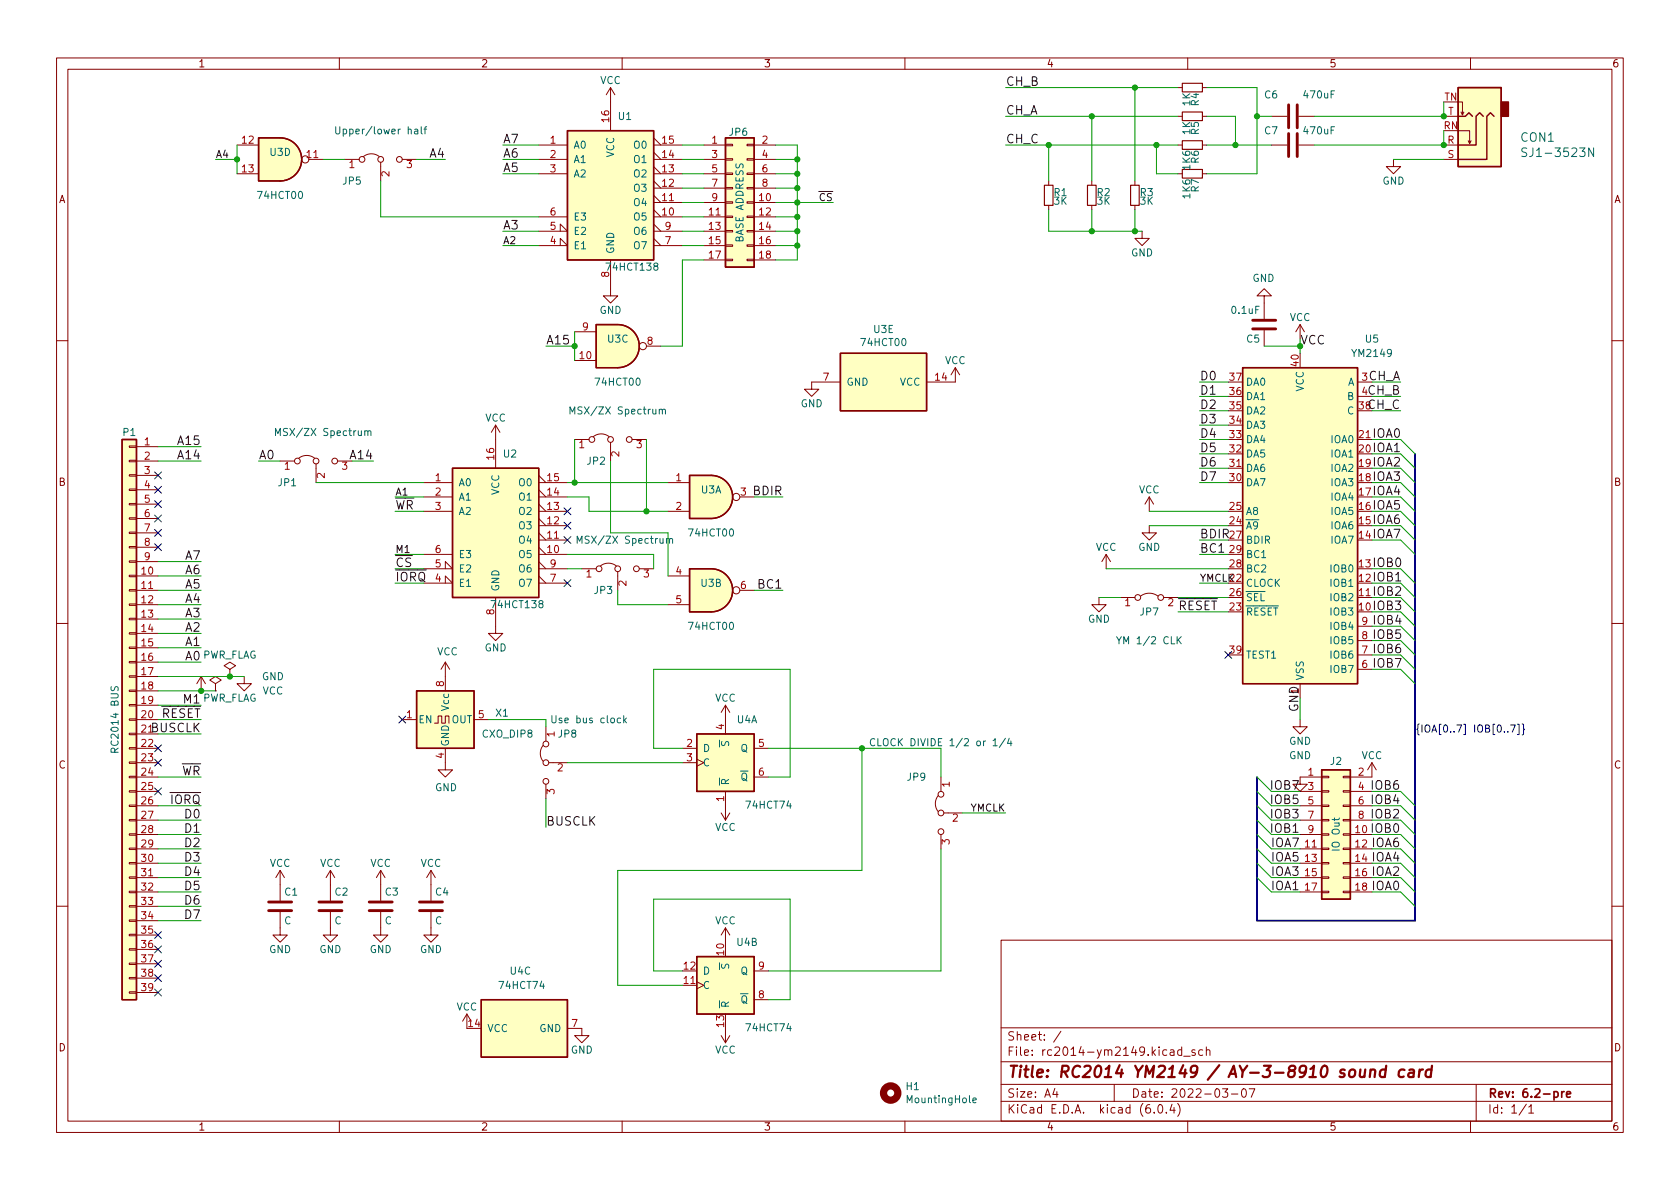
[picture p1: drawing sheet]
<svg xmlns="http://www.w3.org/2000/svg" width="297mm" height="210mm" viewBox="0 0 297 210" stroke-linecap="round" stroke-linejoin="round" font-family="sans-serif">
<g fill="none" stroke="#840000" stroke-width=".18">
<path d="M10 10.2h277v190.1h-277zM12 12.2h273v186.1h-273zM60 10.2v2M107.9 15.5v7.6M107.9 15.5l-.7 1.3M107.9 15.5l.8 1.3M110 10.2v2M160 10.2v2M208.3 15.5h.7M210 10.2v2M212.6 15.5h.8M257.8 18h.8v2.3l.2-.5"/>
<path d="M258.3 19.8l.3 .5M260 10.2v2M41.9 25.6h3.8M41.9 30.7h3.8M54.6 28.2h2.5M61 28.2h2.5M64.3 27.7a2.26 2.26 0 0 1 2.8 0M67.3 28.7v3.3M71.1 28.2h2.6M95.2 25.6h5.1M95.2 38.3h5.1M95.2 30.7h5.1"/>
<path d="M95.2 28.2h5.1M115.6 25.6h5M115.6 38.3h5M115.6 37.1l1.2 1.2M115.6 35.8h5M115.6 34.5l1.2 1.3M115.6 33.3h5M115.6 32l1.2 1.3M115.6 30.7h5M115.6 29.5l1.2 1.2M115.6 28.2h5M115.6 26.9l1.2 1.3"/>
<path d="M115.6 24.4l1.2 1.2M115.6 39.6l1.2 1.3M124.5 25.6h3.8M124.5 38.3h3.8M124.5 35.8h3.8M124.5 33.3h3.8M124.5 30.7h3.8M124.5 28.2h3.8M128.3 38.2h1.2v.3h-1.2zM128.3 35.7h1.2v.2h-1.2zM128.3 33.1h1.2v.3h-1.2zM128.3 30.6h1.2v.3h-1.2z"/>
<path d="M128.3 28.1h1.2v.2h-1.2zM128.3 25.5h1.2v.3h-1.2zM132.1 38.2h1.2v.3h-1.2zM132.1 35.7h1.2v.2h-1.2zM132.1 33.1h1.2v.3h-1.2zM132.1 30.6h1.2v.3h-1.2zM132.1 28.1h1.2v.2h-1.2zM132.1 25.5h1.2v.3h-1.2zM133.3 25.6h3.9M133.3 38.3h3.9M133.3 35.8h3.9M133.3 33.3h3.9"/>
<path d="M133.3 30.7h3.9M133.3 28.2h3.9M185.4 32v.8M185.4 36.3v.8M193 32v.8M193 36.3v.8M200.7 32v.8M200.7 36.3v.8M208.3 25.6h.7M208.3 30.7h.7M208.3 20.6h.7M212.6 25.6h.8"/>
<path d="M212.6 30.7h.8M212.6 20.6h.8M224.8 25.6h2.8M224.8 20.6h2.8M229.6 25.6h2.8M229.6 20.6h2.8M246.4 28.2v1.3h1.2l-1.2 1.2-1.3-1.2h1.3M255.3 25.6h2.5M255.3 28.2h2.5M255.3 20.6h2.5M257.8 23.1h2v2.3l.3-.5M259.6 24.9l.2 .5"/>
<path d="M95.2 43.4h5.1l-1.2-1.2v1.2M95.2 40.9h5.1l-1.2-1.3v1.3M101.6 58.7h3.8M107.9 46v6.3h1.3l-1.3 1.3-1.2-1.3h1.2M115.6 43.4h5M115.6 40.9h5M115.6 42.2l1.2 1.2M124.5 43.4h3.8M124.5 40.9h3.8M124.5 46h3.8M128.3 45.8h1.2v.3h-1.2zM128.3 43.3h1.2v.3h-1.2z"/>
<path d="M128.3 40.8h1.2v.2h-1.2zM132.1 45.8h1.2v.3h-1.2zM132.1 43.3h1.2v.3h-1.2zM132.1 40.8h1.2v.2h-1.2zM133.3 43.4h3.9M133.3 40.9h3.9M133.3 46h3.9M201.9 40.9v1.3h1.3l-1.3 1.2-1.2-1.2h1.2M223.5 52.3h1.3l-1.3-1.3-1.3 1.3h1.3v4.1M223.5 58.4v2.8M229.9 57.4l-.8 1.3M229.9 57.4v2.5"/>
<path d="M229.9 57.4l.7 1.3M10 60.2h2M22.9 78.9h1.2v.2h-1.2zM24.1 79h3.8M87.6 75.2v7.6M87.6 75.2l-.7 1.2M87.6 75.2l.8 1.2M101.6 77.7h2.5M101.6 63.7h3.8M104.9 77.2a2.26 2.26 0 0 1 2.8 0M107.9 78.2v3.3M111.8 77.7h2.5"/>
<path d="M114.3 61.2h2.5M148.6 67.6h-5.1v1.2h1.3l-1.3 1.3-1.3-1.3h1.3M168.9 65l-.8 1.3M168.9 65v2.6h-5.1M168.9 65l.8 1.3M240 77.7h2.6M240 67.6h2.6M240 70.1h2.6M285 60.2h2M22.9 99.2h1.2v.2h-1.2zM22.9 96.6h1.2v.3h-1.2zM22.9 94.1h1.2v.3h-1.2z"/>
<path d="M22.9 91.6h1.2v.2h-1.2zM22.9 89h1.2v.3h-1.2zM22.9 86.5h1.2v.2h-1.2zM22.9 83.9h1.2v.3h-1.2zM22.9 81.4h1.2v.3h-1.2zM24.1 81.5h3.8M24.1 84.1h3.8M24.1 86.6h3.8M24.1 89.1h3.8M24.1 91.7h3.8M24.1 94.2h3.8M24.1 96.8h3.8"/>
<path d="M24.1 99.3h3.8M49.5 81.5h2.6M52.8 81a2.26 2.26 0 0 1 2.8 0M55.9 82v3.3M59.7 81.5h2.5M74.9 85.3h5.1M74.9 90.4h5.1M74.9 87.9h5.1M74.9 98h5.1M95.2 85.3h5.1M95.2 90.4h5.1M95.2 87.9h5.1"/>
<path d="M95.2 98h5.1M95.2 96.8l1.3 1.2M95.2 95.5h5.1M95.2 94.2l1.3 1.3M95.2 93h5.1M95.2 91.7l1.3 1.3M95.2 89.1l1.3 1.3M95.2 86.6l1.3 1.3M95.2 84.1l1.3 1.2M95.2 99.3l1.3 1.3M118.1 85.3h3.8M118.1 90.4h3.8"/>
<path d="M130.8 87.9h2.5M195.6 98l-.8 1.3M195.6 98v2.6M195.6 98l.7 1.3M203.2 93v1.2h1.3l-1.3 1.3-1.3-1.3h1.3M203.2 87.9l-.8 1.2M203.2 87.9v2.5M203.2 87.9l.8 1.2M217.2 82.8h2.5M10 110.2h2M22.9 119.5h1.2v.3h-1.2zM22.9 117h1.2v.2h-1.2z"/>
<path d="M22.9 114.4h1.2v.3h-1.2zM22.9 111.9h1.2v.2h-1.2zM22.9 109.3h1.2v.3h-1.2zM22.9 106.8h1.2v.3h-1.2zM22.9 104.3h1.2v.2h-1.2zM22.9 101.7h1.2v.3h-1.2zM24.1 101.8h3.8M24.1 106.9h3.8M24.1 104.4h3.8M24.1 109.5h3.8M24.1 112h3.8M24.1 114.5h3.8"/>
<path d="M24.1 117.1h3.8M24.1 119.6h3.8M35.6 119.6l-.8 1.3M35.6 119.6v2.6M35.6 119.6l.7 1.3M40.6 118.4l1.1-.7-1.1-.6-1 .6 1 .7v1.2M40.6 119.6h.1M43.2 119.6v1.3h1.2l-1.2 1.3-1.3-1.3h1.3M74.9 103.1h5.1l-1.3-1.3v1.3M74.9 100.6h5.1l-1.3-1.3v1.3M78.7 117.1l-.7 1.3M78.7 117.1v5.1"/>
<path d="M78.7 117.1l.8 1.3M87.6 105.7v6.3h1.3l-1.3 1.3-1.2-1.3h1.2M95.2 100.6h5.1M95.2 103.1h5.1M95.2 101.8l1.3 1.3M102.9 100.6h2.5M106.2 100.1a2.26 2.26 0 0 1 2.8 0M109.2 101.1v3.3M113 100.6h2.6M118.1 101.8h3.8M118.1 106.9h3.8M130.8 104.4h2.5"/>
<path d="M194.3 105.7v1.2h1.3l-1.3 1.3-1.3-1.3h1.3M198.1 105.7h2.6M201.7 105.4a2.54 2.54 0 0 1 3 0M205.7 105.7h2.6M240 105.7h2.6M240 118.4h2.6M240 115.8h2.6M240 113.3h2.6M240 110.7h2.6M285 110.2h2M22.9 139.8h1.2v.3h-1.2zM22.9 137.3h1.2v.2h-1.2z"/>
<path d="M22.9 134.7h1.2v.3h-1.2zM22.9 132.2h1.2v.3h-1.2zM22.9 129.7h1.2v.2h-1.2zM22.9 127.1h1.2v.3h-1.2zM22.9 124.6h1.2v.2h-1.2zM22.9 122h1.2v.3h-1.2zM24.1 122.2h3.8M24.1 124.7h3.8M24.1 127.2h3.8M24.1 129.8h3.8M24.1 132.3h3.8M24.1 134.9h3.8"/>
<path d="M24.1 137.4h3.8M24.1 139.9h3.8M38.1 120.9l1-.6-1-.7-1 .7 1 .6v1.3M71.1 127.2h2.6M76.8 127.9h.7v-1.3h.6v1.3h.6v-1.3h.7v1.3M78.7 132.3v3.8h1.3l-1.3 1.3-1.2-1.3h1.2M83.8 127.2h2.6M96 131.8a2.26 2.26 0 0 0 0 2.8M96.5 128.5v2.6M96.5 138.7v2.5M97 134.9h3.3M120.6 132.3h2.6"/>
<path d="M120.6 134.9h2.6M123.2 134.2l1.3 .7-1.3 .6M128.3 124.7l-.8 1.3M128.3 124.7v5.1M128.3 139.9v5.1M128.3 124.7l.7 1.3M133.3 132.3h2.6M133.3 137.4h2.6M166.4 137.4v2.5M229.9 127.2v1.3h1.2l-1.2 1.3-1.3-1.3h1.3M229.9 139.9h3.8M233.7 139.8h1.2v.3h-1.2z"/>
<path d="M233.7 137.3h1.2v.2h-1.2zM233.7 137.4h-3.8v1.3h1.2l-1.2 1.2-1.3-1.2h1.3M237.5 139.8h1.3v.3h-1.3zM237.5 137.3h1.3v.2h-1.3zM238.8 139.9h3.8M242.6 134.9v2.5h-3.8M242.6 134.9l-.8 1.2M242.6 134.9l.7 1.2M22.9 157.6h1.2v.3h-1.2zM22.9 155.1h1.2v.2h-1.2zM22.9 152.5h1.2v.3h-1.2zM22.9 150h1.2v.2h-1.2z"/>
<path d="M22.9 147.4h1.2v.3h-1.2zM22.9 144.9h1.2v.3h-1.2zM22.9 142.4h1.2v.2h-1.2zM24.1 142.5h3.8M24.1 145h3.8M24.1 147.6h3.8M24.1 150.1h3.8M24.1 152.6h3.8M24.1 155.2h3.8M24.1 157.7h3.8M49.5 153.9l-.7 1.3M49.5 153.9v5.4"/>
<path d="M49.5 153.9l.8 1.3M58.4 153.9v5.4M58.4 153.9l-.7 1.3M58.4 153.9l.8 1.3M67.3 153.9v5.4M67.3 153.9l-.8 1.3M67.3 153.9l.8 1.3M76.2 153.9l-.8 1.3M76.2 153.9v5.4M76.2 153.9l.8 1.3M127.5 143.8l.8 1.2M129 143.8l-.7 1.2"/>
<path d="M165.9 140.7a2.26 2.26 0 0 0 0 2.8M166.4 147.6v2.5M166.9 143.8h3.3M229.9 142.5h3.8M229.9 145h3.8M229.9 147.6h3.8M229.9 150.1h3.8M229.9 152.6h3.8M229.9 155.2h3.8M229.9 157.7h3.8M233.7 157.6h1.2v.3h-1.2zM233.7 155.1h1.2v.2h-1.2z"/>
<path d="M233.7 152.5h1.2v.3h-1.2zM233.7 150h1.2v.2h-1.2zM233.7 147.4h1.2v.3h-1.2zM233.7 144.9h1.2v.3h-1.2zM233.7 142.4h1.2v.2h-1.2zM237.5 157.6h1.3v.3h-1.3zM237.5 155.1h1.3v.2h-1.3zM237.5 152.5h1.3v.3h-1.3zM237.5 150h1.3v.2h-1.3zM237.5 147.4h1.3v.3h-1.3zM237.5 144.9h1.3v.3h-1.3zM237.5 142.4h1.3v.2h-1.3z"/>
<path d="M238.8 142.5h3.8M238.8 145h3.8M238.8 147.6h3.8M238.8 150.1h3.8M238.8 152.6h3.8M238.8 155.2h3.8M238.8 157.7h3.8M10 160.2h2M22.9 175.4h1.2v.2h-1.2zM22.9 172.8h1.2v.3h-1.2zM22.9 170.3h1.2v.3h-1.2zM22.9 167.8h1.2v.2h-1.2z"/>
<path d="M22.9 165.2h1.2v.3h-1.2zM22.9 162.7h1.2v.2h-1.2zM22.9 160.1h1.2v.3h-1.2zM24.1 160.3h3.8M24.1 162.8h3.8M24.1 165.3h3.8M24.1 167.9h3.8M24.1 170.4h3.8M24.1 173h3.8M24.1 175.5h3.8M49.5 161.3v4h1.3l-1.3 1.3-1.2-1.3h1.2M58.4 161.3v4h1.3l-1.3 1.3-1.3-1.3h1.3"/>
<path d="M67.3 161.3v4h1.3l-1.3 1.3-1.3-1.3h1.3M76.2 161.3v4h1.3l-1.3 1.3-1.3-1.3h1.3M82.5 179.3l-.7 1.3M82.5 179.3v2.6M82.5 179.3l.8 1.3M120.6 174.2h2.6M123.2 173.6l1.3 .6-1.3 .7M128.3 164.1v2.5M128.3 164.1l-.8 1.2M128.3 164.1l.7 1.2M133.3 176.8h2.6M133.3 171.7h2.6"/>
<path d="M177 166.3h108v32h-108zM285 160.2h2M60 198.3v2M100.3 181.9h2.6v1.2h1.2l-1.2 1.3-1.3-1.3h1.3M110 198.3v2M127.5 183.1l.8 1.3M128.3 181.9v2.5M129 183.1l-.7 1.3M160 198.3v2M177 194.8h108M177 191.8h108M177 187.8h108"/>
<path d="M177 181.8h108M186.5 192.5l-.4 1h1M186.9 193v1M187.6 182.4l-1.3 1.9M197 191.8v3M204.1 196.7v.1M204.9 195.4l.2-.1a.81 .81 0 0 1 .6 .7 .81 .81 0 0 1-.3 .8h-.2a.81 .81 0 0 1-.6-.6 .81 .81 0 0 1 .3-.8zM206.2 196.7v.1M206.9 185.7h.6l.1 .9M207.2 195.3l-.3 1h.9M207.6 186l-.5 .1a.29 .29 0 0 0-.2 .2 .29 .29 0 0 0 .2 .3h.5M207.6 195.8v1"/>
<path d="M208.2 195.1a1.72 1.72 0 0 1 0 2.3M208.9 185.7l-.4-.1-.3 .3v.4l.2 .3h.5M208.9 185.1v1.5M209.3 186.8h1.1M210 198.3v2M211.3 185.7l-.4-.1-.2 .2 .1 .3 .5 .1v.4h-.6M212.6 185.7l-.4-.1-.3 .3v.4l.2 .3h.5M213.3 185.8l.2-.2 .4 .1v.9M213.3 185.1v1.5M216.1 192.5h1l-.5 .6 .4 .1v.7l-.2 .1h-.4l-.3-.1M217.7 193.5h1.2M219.7 192.6l.2-.1a.81 .81 0 0 1 .5 .7 .81 .81 0 0 1-.3 .8h-.1a.81 .81 0 0 1-.6-.6 .81 .81 0 0 1 .3-.8z"/>
<path d="M220.9 192.5h1l-.7 1.5M260 198.3v2M261 191.8v6.5M269.9 195.3l-1.3 1.9M270.3 195.8l.4-.5v1.5M270.3 196.8h.9"/>
<circle cx="54" cy="28.2" r=".63"/>
<circle cx="64" cy="28.2" r=".51"/>
<circle cx="67.3" cy="28.2" r=".51"/>
<circle cx="70.6" cy="28.2" r=".51"/>
<circle cx="104.6" cy="77.7" r=".51"/>
<circle cx="108" cy="77.7" r=".51"/>
<circle cx="111.3" cy="77.7" r=".51"/>
<circle cx="113.7" cy="61.2" r=".63"/>
<circle cx="52.6" cy="81.5" r=".51"/>
<circle cx="55.9" cy="81.5" r=".51"/>
<circle cx="59.2" cy="81.5" r=".51"/>
<circle cx="130.2" cy="87.9" r=".63"/>
<circle cx="105.9" cy="100.6" r=".51"/>
<circle cx="109.2" cy="100.6" r=".51"/>
<circle cx="112.5" cy="100.6" r=".51"/>
<circle cx="130.2" cy="104.4" r=".63"/>
<circle cx="201.2" cy="105.7" r=".51"/>
<circle cx="205.2" cy="105.7" r=".51"/>
<circle cx="96.5" cy="138.2" r=".51"/>
<circle cx="96.5" cy="131.6" r=".51"/>
<circle cx="96.5" cy="134.9" r=".51"/>
<circle cx="166.4" cy="147.1" r=".51"/>
<circle cx="166.4" cy="140.5" r=".51"/>
<circle cx="166.4" cy="143.8" r=".51"/>
</g>
<path d="M276.1 193v1M276.6 193l-.3 .1-.2 .2M277 193.5l.7-.1-.1-.3-.4-.1-.2 .2 .1 .8h.5" fill="none" stroke="#840000" stroke-width=".3"/>
<g fill="none" stroke="#840000" stroke-width=".4">
<path d="M238.7 189.3a.52 .52 0 0 1 .5-.2 .52 .52 0 0 1 .4 .4v.6a.55 .55 0 0 1-.6 .4 .55 .55 0 0 1-.5-.4zM240.5 189.1v1.3a.57 .57 0 0 0 .8-.1M241.4 189.1l-.2 1.4M242.3 189.3a.49 .49 0 0 1 .9 .1l-.2 1.1M242.3 189.1l-.1 1.4M245 189.2a.66 .66 0 0 0-1 .3l-.1 .6 .2 .3 .2 .1 .6-.1M245.1 188.5l-.3 2M248.3 189.2a.66 .66 0 0 0-1 .3v.6l.1 .3 .2 .1 .6-.1M249.2 189.2l.2-.1 .6 .1-.1 1.3M250 189.6l-.7 .1a.4 .4 0 0 0-.3 .3 .4 .4 0 0 0 .2 .5l.7-.1M251 189.1l-.2 1.4M251.6 189.1l-.4 .1-.2 .3"/>
<path d="M253.1 189.2a.66 .66 0 0 0-1 .3l-.1 .6 .2 .3 .2 .1 .6-.1M253.2 188.5l-.3 2"/>
</g>
<g fill="#ffffc2" stroke="#ffffc2" stroke-width=".18">
<path d="M125.7 100.6a3.8 3.8 0 0 1 3.8 3.8 3.8 3.8 0 0 1-3.8 3.8z"/>
<path d="M121.9 100.6h3.8v7.6h-3.8z"/>
<path d="M100.3 23.1h15.3v22.9h-15.3z"/>
<path d="M125.7 84.1a3.8 3.8 0 0 1 3.8 3.8 3.8 3.8 0 0 1-3.8 3.8z"/>
<path d="M121.9 84.1h3.8v7.6h-3.8z"/>
<path d="M21.6 77.7h2.5v99.1h-2.5z"/>
<path d="M123.2 129.8h10.1v10.1h-10.1z"/>
<path d="M257.8 15.5h7.6v14h-7.6z"/>
<path d="M123.2 169.2h10.1v10.1h-10.1z"/>
<path d="M80 82.8h15.2v22.9h-15.2z"/>
<path d="M73.7 122.2h10.1v10.1h-10.1z"/>
<path d="M233.7 136.1h5.1v22.9h-5.1z"/>
<path d="M128.3 24.4h5v22.8h-5z"/>
<path d="M85.1 176.8h15.2v10.1h-15.2z"/>
<path d="M49.5 24.4a3.8 3.8 0 0 1 3.8 3.8 3.8 3.8 0 0 1-3.8 3.8z"/>
<path d="M45.7 24.4h3.8v7.6h-3.8z"/>
<path d="M109.2 57.4a3.8 3.8 0 0 1 3.8 3.8 3.8 3.8 0 0 1-3.8 3.8z"/>
<path d="M105.4 57.4h3.8v7.6h-3.8z"/>
<path d="M148.6 62.5h15.2v10.1h-15.2z"/>
<path d="M219.7 65h20.3v55.9h-20.3z"/>
</g>
<g fill="none" stroke="#840000" stroke-width=".25">
<path d="M257.8 15.5h7.6v14h-7.6zM45.7 24.4h3.8a3.8 3.8 0 0 1 3.8 3.8 3.8 3.8 0 0 1-3.8 3.8h-3.8zM100.3 23.1h15.3v22.9h-15.3zM128.3 24.4h5v22.8h-5zM257.8 20.6h1.3l.6-.7 .6 .7M262.3 20.6l-.7-.7-.6 .7v5h-3.2M264.2 20.6l-.7-.7-.6 .7v7.6h-5.1M105.4 57.4h3.8a3.8 3.8 0 0 1 3.8 3.8 3.8 3.8 0 0 1-3.8 3.8h-3.8zM21.6 77.7h2.5v99.1h-2.5zM148.6 62.5h15.2v10.1h-15.2zM219.7 65h20.3v55.9h-20.3zM80 82.8h15.2v22.9h-15.2z"/>
<path d="M125.7 84.1h-3.8v7.6h3.8M125.7 84.1a3.8 3.8 0 0 1 3.8 3.8 3.8 3.8 0 0 1-3.8 3.8M125.7 100.6h-3.8v7.6h3.8M125.7 100.6a3.8 3.8 0 0 1 3.8 3.8 3.8 3.8 0 0 1-3.8 3.8M73.7 122.2h10.1v10.1h-10.1zM123.2 129.8h10.1v10.1h-10.1zM233.7 136.1h5.1v22.9h-5.1zM85.1 176.8h15.2v10.1h-15.2zM123.2 169.2h10.1v10.1h-10.1z"/>
</g>
<g fill="none" stroke="#006464" stroke-width=".18">
<path d="M59.4 22.4v1l.2 .3h.2l.3-.3v-1M73.3 22.9h.5l.1 .8M73.9 23.1l-.5 .1-.1 .2 .1 .3 .5-.1M74.5 22.4v1.1l.2 .2M75 22.8h.4M75.4 22.4l-.3 .2v1.1M269.9 26.2h-.5l-.3 .1v.4l.7 .3 .1 .4-.3 .3-.5-.1M281.8 26.2v1.5l-.9-1.5v1.5M48.7 77v-1.2l.4 .9 .5-.9v1.2M64.5 76.3l.2-.1h.3v.8M65 76.4l.2-.2h.3l.1 .8M100.8 73.2v-1.3l.4 .9 .4-.9v1.3"/>
<path d="M116.6 72.5l.1-.1h.4v.8M117.1 72.5l.2-.1h.3l.1 .8M102.1 96.1v-1.3l.4 .9 .4-.9v1.3M117.8 95.3l.2-.1 .3 .1 .1 .8M118.4 95.4l.2-.2 .3 .1v.8M197.4 112.6l.4 .6 .5-.6M208.3 113.1l.6 .8M208.9 112.6l-.8 .7M19.7 121.4l-.1 .5 .1 .2h.4l.3-.6 .3-.1 .2 .3-.1 .4M97.6 126.6v1l.2 .2h.3l.2-.2v-1M110.3 126.6v1.2M110.4 127.3l.4 .5"/>
<path d="M110.8 127l-.5 .5M127.2 130.9v1.2M127.6 131.1v.5l.1 .2h.4l.2-.6 .3-.1 .2 .3v.4M154.7 130.7a.6 .6 0 0 0-.9 .5 .6 .6 0 0 0 .6 .7l.3-.1M155.2 130.6v1.3h.6M177.8 130.5l-1.1 1.7M178.4 130.5l-.3 1h.8M178.7 131v.9M127.2 170.3v1.2M127.6 170.5v.5l.1 .2h.4l.2-.6 .3-.1 .2 .2v.5M172 194.6l.6-.1v-.3h-.4l-.2 .1 .1 .6h.5"/>
</g>
<g fill="none" stroke="#840000" stroke-width=".51">
<path d="M227.8 18.5v4.1M229.4 18.5v4.1M227.8 23.6v4.1M229.4 23.6v4.1M221.5 56.6h4.1M221.5 58.2h4.1M47.5 159.5h4.1M56.4 159.5h4.1M65.3 159.5h4M74.2 159.5h4M47.5 161h4.1M56.4 161h4.1"/>
<path d="M65.3 161h4M74.2 161h4"/>
</g>
<path d="M265.4 18h1.3v2.6h-1.3z" fill="#840000" stroke="#840000" stroke-width=".25"/>
<path d="M209 19.8h3.6v1.5h-3.6zM209 14.7h3.6v1.6h-3.6zM184.7 32.8h1.5v3.5h-1.5zM192.3 32.8h1.5v3.5h-1.5zM199.9 32.8h1.5v3.5h-1.5zM209 30h3.6v1.5h-3.6zM209 24.9h3.6v1.5h-3.6z" fill="none" stroke="#840000" stroke-width=".2"/>
<circle cx="157.5" cy="193.3" r="1.27" fill="none" stroke="#840000" stroke-width="1.3"/>
<g fill="none" stroke="#000084" stroke-width=".18">
<path d="M27.3 88.5l1.2 1.3M27.3 93.6l1.2 1.2M27.3 96.2l1.2 1.2M27.3 91.1l1.2 1.2M27.3 86l1.2 1.2M27.3 83.5l1.2 1.2M28.5 88.5l-1.2 1.3M28.5 93.6l-1.2 1.2M28.5 96.2l-1.2 1.2M28.5 91.1l-1.2 1.2M28.5 86l-1.2 1.2M28.5 83.5l-1.2 1.2"/>
<path d="M99.7 94.9l1.2 1.2M99.7 92.3l1.2 1.3M99.7 89.8l1.2 1.2M100.9 92.3l-1.2 1.3M100.9 94.9l-1.2 1.2M100.9 89.8l-1.2 1.2M99.7 102.5l1.2 1.2M100.9 102.5l-1.2 1.2M216.6 115.2l1.2 1.2M217.8 115.2l-1.2 1.2M27.3 131.7l1.2 1.2M27.3 139.3l1.2 1.3"/>
<path d="M27.3 134.3l1.2 1.2M28.5 131.7l-1.2 1.2M28.5 139.3l-1.2 1.3M28.5 134.3l-1.2 1.2M70.5 126.6l1.2 1.3M71.7 126.6l-1.2 1.3M266.6 129.3v.2M267.1 128.2h.8l-.5 1.3M268.3 128.1h.3v1.8h-.3M269.1 128l.3 .2v.6l.2 .2-.2 .2v.6l-.3 .2M27.3 167.3l1.2 1.2M27.3 174.9l1.2 1.2"/>
<path d="M27.3 164.7l1.2 1.3M27.3 172.4l1.2 1.2M27.3 169.8l1.2 1.2M28.5 167.3l-1.2 1.2M28.5 174.9l-1.2 1.2M28.5 164.7l-1.2 1.3M28.5 172.4l-1.2 1.2M28.5 169.8l-1.2 1.2"/>
</g>
<path d="M250.2 80.3v82.5h-28v-25.4" fill="none" stroke="#000084" stroke-width=".3"/>
<g fill="none" stroke="#009600" stroke-width=".18">
<path d="M177.8 15.5h30.5M200.7 15.5v16.5M213.4 15.5h8.8v15.2h-8.8M255.3 18v2.6h-22.9M38.1 28.2h3.8M41.9 25.6v5.1M57.1 28.2h3.9M67.3 32v6.3h27.9M73.7 28.2h5M88.9 28.2h6.3M88.9 25.6h6.3M88.9 30.7h6.3"/>
<path d="M120.6 28.2h3.9M120.6 25.6h3.9M120.6 35.8h3.9M120.6 30.7h3.9M120.6 33.3h3.9M120.6 38.3h3.9M137.2 25.6h3.8v20.4h-3.8M137.2 28.2h3.8M137.2 35.8h10.1M137.2 30.7h3.8M137.2 33.3h3.8M137.2 38.3h3.8"/>
<path d="M177.8 25.6h30.5M177.8 20.6h30.5M185.4 37.1v3.8h16.5M185.4 25.6v6.4M193 20.6v11.4M193 37.1v3.8M200.7 37.1v3.8M204.5 25.6v5.1h3.8M213.4 25.6h11.4M213.4 20.6h5v5M222.2 20.6h2.6M246.4 28.2h8.9"/>
<path d="M255.3 23.1v2.5h-22.9M88.9 43.4h6.3M88.9 40.9h6.3M101.6 58.7v5M120.6 43.4h3.9M120.6 40.9h3.9M124.5 46h-3.9v15.2h-3.8M137.2 43.4h3.8M137.2 40.9h3.8M27.9 79h7.7M96.5 61.2h5.1M101.6 77.7v7.6"/>
<path d="M114.3 77.7v12.7M212.1 67.6h5.1M212.1 72.6h5.1M212.1 70.1h5.1M212.1 77.7h5.1M212.1 75.2h5.1M223.5 61.2h6.4v1.3M242.6 67.6h5M242.6 72.6h5M242.6 70.1h5M242.6 77.7h5l2.6 2.6M27.9 99.3h7.7"/>
<path d="M27.9 81.5h7.7M45.7 81.5h3.8M55.9 85.3h19M62.2 81.5h3.8M69.8 87.9h5.1M69.8 90.4h5.1M69.8 98h5.1M100.3 98h15.3v2.6M100.3 87.9h3.8v2.5h14M100.3 85.3h17.8M107.9 81.5v12.7h10.2v7.6M133.3 87.9h5.1"/>
<path d="M203.2 90.4h14M203.2 93h14M212.1 85.3h5.1M212.1 98h5.1M212.1 95.5h5.1M212.1 82.8h5.1M212.1 80.3h5.1M242.6 87.9h5l2.6 2.5M242.6 90.4h5l2.6 2.6M242.6 85.3h5l2.6 2.6M242.6 95.5h5l2.6 2.5M242.6 93h5l2.6 2.5"/>
<path d="M242.6 82.8h5l2.6 2.5M242.6 80.3h5l2.6 2.5M27.9 117.1h7.7M27.9 119.6h15.3M27.9 109.5h7.7M27.9 112h7.7M27.9 114.5h7.7M27.9 106.9h7.7M27.9 101.8h7.7M27.9 104.4h7.7M69.8 100.6h5.1M69.8 103.1h5.1"/>
<path d="M100.3 100.6h2.6M109.2 104.4v2.5h8.9M133.3 104.4h5.1M194.3 105.7h3.8M195.6 100.6h21.6M208.3 105.7h8.9M208.3 108.2h8.9M212.1 103.1h5.1M242.6 100.6h5l2.6 2.5M242.6 105.7h5l2.6 2.5M242.6 103.1h5l2.6 2.6M242.6 113.3h5l2.6 2.5"/>
<path d="M242.6 108.2h5l2.6 2.5M242.6 118.4h5l2.6 2.5M242.6 110.7h5l2.6 2.6M242.6 115.8h5l2.6 2.6M27.9 124.7h7.7M27.9 127.2h7.7M27.9 122.2h7.7M27.9 137.4h7.7M27.9 129.8h7.7M86.4 127.2h10.1v1.3M100.3 134.9h20.3M120.6 132.3h-5v-13.9h24.1v19h-3.8"/>
<path d="M135.9 132.3h30.5v5.1M152.4 132.3v21.6h-43.2v20.3h11.4M222.2 139.9l2.6 2.6h5.1M222.2 137.4l2.6 2.5h5.1M229.9 123.4v3.8M242.6 139.9h5l2.6 2.6M27.9 145h7.7M27.9 150.1h7.7M27.9 147.6h7.7M27.9 142.5h7.7M27.9 152.6h7.7M27.9 155.2h7.7"/>
<path d="M27.9 157.7h7.7M96.5 141.2v5.1M166.4 150.1v21.6h-30.5M170.2 143.8h7.6M222.2 142.5l2.6 2.5h5.1M222.2 147.6l2.6 2.5h5.1M222.2 145l2.6 2.6h5.1M222.2 150.1l2.6 2.5h5.1M222.2 152.6l2.6 2.6h5.1M222.2 155.2l2.6 2.5h5.1M242.6 145h5l2.6 2.6M242.6 150.1h5l2.6 2.5"/>
<path d="M242.6 147.6h5l2.6 2.5M242.6 142.5h5l2.6 2.5M242.6 152.6h5l2.6 2.6M242.6 155.2h5l2.6 2.5M242.6 157.7h5l2.6 2.6M27.9 160.3h7.7M27.9 162.8h7.7M120.6 171.7h-5v-12.7h24.1v17.8h-3.8"/>
</g>
<g fill="#009600" stroke="#009600" stroke-width=".18">
<circle cx="40.6" cy="119.6" r=".46"/>
<circle cx="35.6" cy="122.2" r=".46"/>
<circle cx="141" cy="28.2" r=".46"/>
<circle cx="114.3" cy="90.4" r=".46"/>
<circle cx="101.6" cy="85.3" r=".46"/>
<circle cx="101.6" cy="61.2" r=".46"/>
<circle cx="41.9" cy="28.2" r=".46"/>
<circle cx="200.7" cy="40.9" r=".46"/>
<circle cx="200.7" cy="15.5" r=".46"/>
<circle cx="193" cy="20.6" r=".46"/>
<circle cx="185.4" cy="25.6" r=".46"/>
<circle cx="193" cy="40.9" r=".46"/>
<circle cx="218.4" cy="25.6" r=".46"/>
<circle cx="255.3" cy="25.6" r=".46"/>
<circle cx="255.3" cy="20.6" r=".46"/>
<circle cx="222.2" cy="20.6" r=".46"/>
<circle cx="204.5" cy="25.6" r=".46"/>
<circle cx="141" cy="33.3" r=".46"/>
<circle cx="141" cy="30.7" r=".46"/>
<circle cx="141" cy="40.9" r=".46"/>
<circle cx="141" cy="38.3" r=".46"/>
<circle cx="141" cy="35.8" r=".46"/>
<circle cx="152.4" cy="132.3" r=".46"/>
<circle cx="141" cy="43.4" r=".46"/>
</g>
<text font-size="2.8" fill="#840000" x="178" y="190.6">Title: RC2014 YM2149 / AY-3-8910 sound card</text>
<g font-size="2.1" fill="#0f0f0f">
<text x="177.8" y="15.2">CH_B</text>
<text x="177.8" y="20.3">CH_A</text>
<text x="76" y="27.9">A4</text>
<text x="88.9" y="27.9">A6</text>
<text x="88.9" y="25.3">A7</text>
<text x="177.8" y="25.3">CH_C</text>
<text x="88.9" y="30.4">A5</text>
<text x="88.9" y="40.6">A3</text>
<text x="96.5" y="60.9">A15</text>
<text x="212.1" y="69.8">D1</text>
<text x="212.1" y="67.2">D0</text>
<text x="241.9" y="69.8">CH_B</text>
<text x="241.9" y="67.2">CH_A</text>
<text x="212.1" y="77.4">D4</text>
<text x="212.1" y="74.9">D3</text>
<text x="212.1" y="72.3">D2</text>
<text x="241.9" y="72.3">CH_C</text>
<text x="242.6" y="77.4">IOA0</text>
<text x="31.7" y="78.7">A15</text>
<text x="31.7" y="81.2">A14</text>
<text x="45.7" y="81.2">A0</text>
<text x="62.1" y="81.2">A14</text>
<text x="212.1" y="79.9">D5</text>
<text x="212.1" y="82.5">D6</text>
<text x="242.6" y="82.5">IOA2</text>
<text x="242.6" y="79.9">IOA1</text>
<text x="133.2" y="87.6">BDIR</text>
<text x="212.1" y="85">D7</text>
<text x="242.6" y="87.6">IOA4</text>
<text x="242.6" y="85">IOA3</text>
<text x="69.8" y="90.1">~{WR}</text>
<text x="212.1" y="95.2">BDIR</text>
<text x="242.6" y="90.1">IOA5</text>
<text x="242.6" y="95.2">IOA7</text>
<text x="242.6" y="92.6">IOA6</text>
<text x="32.8" y="101.5">A6</text>
<text x="32.8" y="99">A7</text>
<text x="69.8" y="100.3">~{CS}</text>
<text x="212.1" y="97.7">BC1</text>
<text x="242.6" y="100.3">IOB0</text>
<text x="32.8" y="104.1">A5</text>
<text x="32.8" y="106.6">A4</text>
<text x="69.8" y="102.8">~{IORQ}</text>
<text x="134.2" y="104.1">BC1</text>
<text x="208.3" y="107.9">~{RESET}</text>
<text x="242.6" y="105.3">IOB2</text>
<text x="242.6" y="107.9">IOB3</text>
<text x="242.6" y="102.8">IOB1</text>
<text x="32.8" y="109.2">A3</text>
<text x="32.8" y="111.7">A2</text>
<text x="242.6" y="113">IOB5</text>
<text x="242.6" y="110.4">IOB4</text>
<text x="32.8" y="116.8">A0</text>
<text x="32.8" y="114.2">A1</text>
<text x="242.6" y="115.5">IOB6</text>
<text x="242.6" y="118">IOB7</text>
<text x="32.6" y="124.4">M1</text>
<text x="229.6" y="126" transform="rotate(-90 229.6 126)">GND</text>
<text x="26.7" y="129.5">BUSCLK</text>
<text x="26.8" y="126.9">~{RESET}</text>
<text x="30.4" y="137.1">~{WR}</text>
<text x="28.5" y="142.2">~{IORQ}</text>
<text x="224.9" y="142.2">IOB5</text>
<text x="224.9" y="139.6">IOB7</text>
<text x="242.7" y="139.6">IOB6</text>
<text x="242.7" y="142.2">IOB4</text>
<text x="32.8" y="147.3">D1</text>
<text x="32.8" y="144.7">D0</text>
<text x="32.8" y="149.8">D2</text>
<text x="96.5" y="146">BUSCLK</text>
<text x="224.9" y="149.8">IOA7</text>
<text x="224.9" y="147.3">IOB1</text>
<text x="224.9" y="144.7">IOB3</text>
<text x="242.7" y="149.8">IOA6</text>
<text x="242.7" y="144.7">IOB2</text>
<text x="242.7" y="147.3">IOB0</text>
<text x="32.8" y="152.3">D3</text>
<text x="32.8" y="154.9">D4</text>
<text x="224.9" y="154.9">IOA3</text>
<text x="224.9" y="152.3">IOA5</text>
<text x="242.7" y="154.9">IOA2</text>
<text x="242.7" y="152.3">IOA4</text>
<text x="32.8" y="157.4">D5</text>
<text x="32.8" y="160">D6</text>
<text x="224.9" y="157.4">IOA1</text>
<text x="242.7" y="157.4">IOA0</text>
<text x="32.8" y="162.5">D7</text>
</g>
<g font-size="2.1" fill="#006464">
<text x="268.9" y="25.1">CON1</text>
<text x="270.1" y="27.8">SJ1-3523N</text>
</g>
<text font-size="2.1" fill="#009600" x="229.9" y="60.9">VCC</text>
<g font-size="2.1" fill="#840000">
<text x="178" y="184">Sheet: /</text>
<text x="178" y="186.7">File: rc2014-ym2149.kicad_sch</text>
<text x="178" y="196.9">KiCad E.D.A. kicad (6.0.4)</text>
<text x="178" y="194.1">Size: A4</text>
<text x="200" y="194.1">Date: 2022-03-07</text>
<text x="263" y="194.1">Rev: 6.2-pre</text>
<text x="263" y="196.9">Id: 1/1</text>
</g>
<g font-size="1.8" fill="#840000">
<text x="35" y="11.9">1</text>
<text x="85" y="11.9">2</text>
<text x="135" y="11.9">3</text>
<text x="185" y="11.9">4</text>
<text x="235" y="11.9">5</text>
<text x="285" y="11.9">6</text>
<text x="10.3" y="35.9">A</text>
<text x="285.3" y="35.9">A</text>
<text x="10.3" y="85.9">B</text>
<text x="285.3" y="85.9">B</text>
<text x="10.3" y="135.9">C</text>
<text x="285.3" y="135.9">C</text>
<text x="10.3" y="185.9">D</text>
<text x="285.3" y="185.9">D</text>
<text x="35" y="199.9">1</text>
<text x="85" y="199.9">2</text>
<text x="135" y="199.9">3</text>
<text x="185" y="199.9">4</text>
<text x="235" y="199.9">5</text>
<text x="285" y="199.9">6</text>
</g>
<g font-size="1.8" fill="#006464">
<text x="106.1" y="14.9">VCC</text>
<text x="223.6" y="17.4">C6</text>
<text x="230.7" y="17.4">470uF</text>
<text x="60.4" y="23.7">Upper/lower half</text>
<text x="109.4" y="21.2">U1</text>
<text x="129" y="24">JP6</text>
<text x="210.4" y="23.8" transform="rotate(-90 210.4 23.8)">1K</text>
<text x="210.4" y="18.7" transform="rotate(-90 210.4 18.7)">1K</text>
<text x="212" y="23.8" transform="rotate(-90 212 23.8)">R5</text>
<text x="212" y="18.7" transform="rotate(-90 212 18.7)">R4</text>
<text x="223.6" y="23.7">C7</text>
<text x="230.7" y="23.7">470uF</text>
<text x="47.8" y="27.6">U3D</text>
<text x="101.3" y="26.3">A0</text>
<text x="101.3" y="28.8">A1</text>
<text x="108.6" y="27.9" transform="rotate(-90 108.6 27.9)">VCC</text>
<text x="112.2" y="28.8">O1</text>
<text x="112.2" y="26.3">O0</text>
<text x="210.4" y="30" transform="rotate(-90 210.4 30)">1K6</text>
<text x="212" y="28.9" transform="rotate(-90 212 28.9)">R6</text>
<text x="45.7" y="35.2">74HCT00</text>
<text x="60.7" y="32.6">JP5</text>
<text x="101.3" y="31.4">A2</text>
<text x="112.2" y="33.9">O3</text>
<text x="112.2" y="31.4">O2</text>
<text x="186.4" y="34.7">R1</text>
<text x="194" y="34.7">R2</text>
<text x="201.6" y="34.7">R3</text>
<text x="210.4" y="35" transform="rotate(-90 210.4 35)">1K6</text>
<text x="212" y="33.9" transform="rotate(-90 212 33.9)">R7</text>
<text x="244.4" y="32.6">GND</text>
<text x="101.3" y="41.5">E2</text>
<text x="101.3" y="39">E3</text>
<text x="112.2" y="39">O5</text>
<text x="112.2" y="36.4">O4</text>
<text x="112.2" y="41.5">O6</text>
<text x="186.4" y="36.2">3K</text>
<text x="194" y="36.2">3K</text>
<text x="201.6" y="36.2">3K</text>
<text x="101.3" y="44.1">E1</text>
<text x="107.5" y="47.8">74HCT138</text>
<text x="108.6" y="45" transform="rotate(-90 108.6 45)">GND</text>
<text x="112.2" y="44.1">O7</text>
<text x="131.4" y="42.8" transform="rotate(-90 131.4 42.8)">BASE ADDRESS</text>
<text x="200" y="45.3">GND</text>
<text x="221.4" y="49.8">GND</text>
<text x="106" y="55.5">GND</text>
<text x="154.5" y="58.9">U3E</text>
<text x="217.9" y="55.5">0.1uF</text>
<text x="228" y="56.8">VCC</text>
<text x="107.5" y="60.6">U3C</text>
<text x="152.4" y="61.2">74HCT00</text>
<text x="167" y="64.4">VCC</text>
<text x="220.4" y="60.6">C5</text>
<text x="239.3" y="63.1">YM2149</text>
<text x="241.4" y="60.6">U5</text>
<text x="105.4" y="68.2">74HCT00</text>
<text x="149.6" y="68.2">GND</text>
<text x="159.1" y="68.2">VCC</text>
<text x="220.2" y="70.7">DA1</text>
<text x="220.2" y="68.2">DA0</text>
<text x="230.5" y="69.3" transform="rotate(-90 230.5 69.3)">VCC</text>
<text x="238.2" y="68.2">A</text>
<text x="238.2" y="70.7">B</text>
<text x="21.8" y="77.1">P1</text>
<text x="49.5" y="77.1">MSX/ZX Spectrum</text>
<text x="85.8" y="74.5">VCC</text>
<text x="101.6" y="73.3">MSX/ZX Spectrum</text>
<text x="141.5" y="72">GND</text>
<text x="220.2" y="75.8">DA3</text>
<text x="220.2" y="73.3">DA2</text>
<text x="238.2" y="73.3">C</text>
<text x="89" y="80.9">U2</text>
<text x="103.8" y="82.2">JP2</text>
<text x="220.2" y="83.4">DA6</text>
<text x="220.2" y="80.9">DA5</text>
<text x="220.2" y="78.4">DA4</text>
<text x="235.4" y="83.4">IOA2</text>
<text x="235.4" y="80.9">IOA1</text>
<text x="235.4" y="78.4">IOA0</text>
<text x="49.2" y="86">JP1</text>
<text x="81" y="86">A0</text>
<text x="81" y="88.5">A1</text>
<text x="88.3" y="87.5" transform="rotate(-90 88.3 87.5)">VCC</text>
<text x="91.9" y="88.5">O1</text>
<text x="91.9" y="86">O0</text>
<text x="124" y="87.2">U3A</text>
<text x="201.3" y="87.2">VCC</text>
<text x="220.2" y="86">DA7</text>
<text x="235.4" y="88.5">IOA4</text>
<text x="235.4" y="86">IOA3</text>
<text x="81" y="91.1">A2</text>
<text x="91.9" y="93.6">O3</text>
<text x="91.9" y="91.1">O2</text>
<text x="121.9" y="94.9">74HCT00</text>
<text x="220.2" y="93.6">~{A9}</text>
<text x="220.2" y="91.1">A8</text>
<text x="235.4" y="93.6">IOA6</text>
<text x="235.4" y="91.1">IOA5</text>
<text x="81" y="101.2">E2</text>
<text x="81" y="98.7">E3</text>
<text x="91.9" y="98.7">O5</text>
<text x="91.9" y="96.1">O4</text>
<text x="91.9" y="101.2">O6</text>
<text x="102.9" y="96.1">MSX/ZX Spectrum</text>
<text x="193.7" y="97.4">VCC</text>
<text x="201.2" y="97.4">GND</text>
<text x="220.2" y="96.1">BDIR</text>
<text x="220.2" y="101.2">BC2</text>
<text x="220.2" y="98.7">BC1</text>
<text x="235.4" y="101.2">IOB0</text>
<text x="235.4" y="96.1">IOA7</text>
<text x="81" y="103.8">E1</text>
<text x="87.2" y="107.5">74HCT138</text>
<text x="88.3" y="104.6" transform="rotate(-90 88.3 104.6)">GND</text>
<text x="91.9" y="103.8">O7</text>
<text x="105.1" y="105">JP3</text>
<text x="124" y="103.8">U3B</text>
<text x="220.2" y="103.8">CLOCK</text>
<text x="220.2" y="106.3">~{SEL}</text>
<text x="235.4" y="106.3">IOB2</text>
<text x="235.4" y="103.8">IOB1</text>
<text x="121.9" y="111.4">74HCT00</text>
<text x="192.3" y="110.1">GND</text>
<text x="198.3" y="113.9">YM 1/2 CLK</text>
<text x="201.6" y="108.8">JP7</text>
<text x="220.2" y="108.8">~{RESET}</text>
<text x="235.4" y="108.8">IOB3</text>
<text x="235.4" y="113.9">IOB5</text>
<text x="235.4" y="111.4">IOB4</text>
<text x="35.7" y="116.5">PWR_FLAG</text>
<text x="77.3" y="115.9">VCC</text>
<text x="85.7" y="115.2">GND</text>
<text x="220.2" y="116.5">TEST1</text>
<text x="235.4" y="119">IOB7</text>
<text x="235.4" y="116.5">IOB6</text>
<text x="46.3" y="120.3">GND</text>
<text x="46.4" y="122.8">VCC</text>
<text x="79.4" y="125.6" transform="rotate(-90 79.4 125.6)">Vcc</text>
<text x="126.4" y="124.1">VCC</text>
<text x="230.5" y="120.4" transform="rotate(-90 230.5 120.4)">VSS</text>
<text x="73.9" y="127.9">EN</text>
<text x="79.8" y="127.9">OUT</text>
<text x="85.4" y="130.4">CXO_DIP8</text>
<text x="87.7" y="126.7">X1</text>
<text x="98.2" y="127.9">Use bus clock</text>
<text x="98.8" y="130.4">JP8</text>
<text x="130.3" y="127.9">U4A</text>
<text x="156" y="131.9">CLOCK DIVIDE 1/2 or 1/4</text>
<text x="227.9" y="131.7">GND</text>
<text x="21" y="132.6" transform="rotate(-90 21 132.6)">RC2014 BUS</text>
<text x="79.4" y="132.1" transform="rotate(-90 79.4 132.1)">GND</text>
<text x="124.2" y="133">D</text>
<text x="124.2" y="135.5">C</text>
<text x="131" y="133">Q</text>
<text x="227.9" y="134.2">GND</text>
<text x="235.2" y="135.2">J2</text>
<text x="240.7" y="134.2">VCC</text>
<text x="76.9" y="139.9">GND</text>
<text x="128.9" y="138.9" transform="rotate(-90 128.9 138.9)">~{R}</text>
<text x="129.6" y="138">~{Q}</text>
<text x="132.1" y="143">74HCT74</text>
<text x="160.5" y="138">JP9</text>
<text x="126.4" y="146.9">VCC</text>
<text x="47.7" y="153.3">VCC</text>
<text x="56.6" y="153.3">VCC</text>
<text x="65.4" y="153.3">VCC</text>
<text x="74.3" y="153.3">VCC</text>
<text x="236.9" y="150.3" transform="rotate(-90 236.9 150.3)">IO Out</text>
<text x="50.4" y="158.4">C1</text>
<text x="59.2" y="158.4">C2</text>
<text x="68.1" y="158.4">C3</text>
<text x="77" y="158.4">C4</text>
<text x="50.2" y="163.4">C</text>
<text x="59.1" y="163.4">C</text>
<text x="68" y="163.4">C</text>
<text x="76.9" y="163.4">C</text>
<text x="126.4" y="163.4">VCC</text>
<text x="130.3" y="167.3">U4B</text>
<text x="47.6" y="168.5">GND</text>
<text x="56.5" y="168.5">GND</text>
<text x="65.3" y="168.5">GND</text>
<text x="74.2" y="168.5">GND</text>
<text x="90.2" y="172.3">U4C</text>
<text x="124.2" y="172.3">D</text>
<text x="131" y="172.3">Q</text>
<text x="80.7" y="178.7">VCC</text>
<text x="88.5" y="174.9">74HCT74</text>
<text x="124.2" y="174.9">C</text>
<text x="128.9" y="178.3" transform="rotate(-90 128.9 178.3)">~{R}</text>
<text x="129.6" y="177.4">~{Q}</text>
<text x="86.1" y="182.5">VCC</text>
<text x="95.4" y="182.5">GND</text>
<text x="132.1" y="182.4">74HCT74</text>
<text x="100.9" y="186.3">GND</text>
<text x="126.4" y="186.3">VCC</text>
<text x="160.2" y="192.8">H1</text>
<text x="160.6" y="195.1">MountingHole</text>
</g>
<g font-size="1.8" fill="#a90000">
<text x="255.4" y="17.8">TN</text>
<text x="107.7" y="21.6" transform="rotate(-90 107.7 21.6)">16</text>
<text x="255.3" y="22.9">RN</text>
<text x="256" y="20.3">T</text>
<text x="42.8" y="25.4">12</text>
<text x="54.3" y="27.9">11</text>
<text x="61.7" y="29.7">1</text>
<text x="71.9" y="29.7">3</text>
<text x="97.3" y="25.4">1</text>
<text x="97.3" y="27.9">2</text>
<text x="117.1" y="27.9">14</text>
<text x="117.1" y="25.4">15</text>
<text x="125.9" y="25.4">1</text>
<text x="125.9" y="27.9">3</text>
<text x="134.8" y="25.4">2</text>
<text x="134.8" y="27.9">4</text>
<text x="255.9" y="25.4">R</text>
<text x="256" y="27.9">S</text>
<text x="42.8" y="30.5">13</text>
<text x="68.8" y="31.2" transform="rotate(-90 68.8 31.2)">2</text>
<text x="97.3" y="30.5">3</text>
<text x="117.1" y="35.6">11</text>
<text x="117.1" y="33">12</text>
<text x="117.1" y="30.5">13</text>
<text x="125.9" y="30.5">5</text>
<text x="125.9" y="33">7</text>
<text x="125.9" y="35.6">9</text>
<text x="134.3" y="35.6">10</text>
<text x="134.8" y="30.5">6</text>
<text x="134.8" y="33">8</text>
<text x="97.3" y="40.6">5</text>
<text x="97.3" y="38.1">6</text>
<text x="117.1" y="38.1">10</text>
<text x="117.6" y="40.6">9</text>
<text x="125.4" y="38.1">11</text>
<text x="125.4" y="40.6">13</text>
<text x="134.3" y="38.1">12</text>
<text x="134.3" y="40.6">14</text>
<text x="97.3" y="43.2">4</text>
<text x="117.6" y="43.2">7</text>
<text x="125.4" y="43.2">15</text>
<text x="125.4" y="45.7">17</text>
<text x="134.3" y="43.2">16</text>
<text x="134.3" y="45.7">18</text>
<text x="107.7" y="49" transform="rotate(-90 107.7 49)">8</text>
<text x="103" y="58.4">9</text>
<text x="102.5" y="63.5">10</text>
<text x="114.4" y="61">8</text>
<text x="229.6" y="64.7" transform="rotate(-90 229.6 64.7)">40</text>
<text x="145.6" y="67.3">7</text>
<text x="165.4" y="67.3">14</text>
<text x="217.5" y="69.8">36</text>
<text x="217.5" y="67.3">37</text>
<text x="240.8" y="67.3">3</text>
<text x="240.8" y="69.8">4</text>
<text x="217.5" y="77.5">33</text>
<text x="217.5" y="74.9">34</text>
<text x="217.5" y="72.4">35</text>
<text x="240.3" y="77.5">21</text>
<text x="240.3" y="72.4">38</text>
<text x="25.5" y="78.7">1</text>
<text x="25.5" y="81.3">2</text>
<text x="25.5" y="83.8">3</text>
<text x="50.3" y="83.1">1</text>
<text x="60.5" y="83.1">3</text>
<text x="87.4" y="81.2" transform="rotate(-90 87.4 81.2)">16</text>
<text x="102.4" y="79.2">1</text>
<text x="109.5" y="80.8" transform="rotate(-90 109.5 80.8)">2</text>
<text x="112.5" y="79.2">3</text>
<text x="217.5" y="82.5">31</text>
<text x="217.5" y="80">32</text>
<text x="240.3" y="82.5">19</text>
<text x="240.3" y="80">20</text>
<text x="25.5" y="86.4">4</text>
<text x="25.5" y="88.9">5</text>
<text x="57.4" y="84.6" transform="rotate(-90 57.4 84.6)">2</text>
<text x="77" y="85.1">1</text>
<text x="77" y="87.6">2</text>
<text x="96.8" y="87.6">14</text>
<text x="96.8" y="85.1">15</text>
<text x="119.5" y="85.1">1</text>
<text x="131" y="87.6">3</text>
<text x="217.5" y="85.1">30</text>
<text x="240.3" y="87.6">17</text>
<text x="240.3" y="85.1">18</text>
<text x="25.5" y="91.4">6</text>
<text x="25.5" y="94">7</text>
<text x="77" y="90.2">3</text>
<text x="96.8" y="95.2">11</text>
<text x="96.8" y="92.7">12</text>
<text x="96.8" y="90.2">13</text>
<text x="119.5" y="90.2">2</text>
<text x="217.5" y="92.7">24</text>
<text x="217.5" y="90.2">25</text>
<text x="217.5" y="95.2">27</text>
<text x="240.3" y="95.2">14</text>
<text x="240.3" y="92.7">15</text>
<text x="240.3" y="90.2">16</text>
<text x="25.1" y="101.6">10</text>
<text x="25.5" y="96.5">8</text>
<text x="25.5" y="99.1">9</text>
<text x="77" y="100.3">5</text>
<text x="77" y="97.8">6</text>
<text x="96.8" y="97.8">10</text>
<text x="97.3" y="100.3">9</text>
<text x="119.5" y="101.6">4</text>
<text x="217.5" y="100.3">28</text>
<text x="217.5" y="97.8">29</text>
<text x="240.3" y="100.3">13</text>
<text x="25.1" y="104.1">11</text>
<text x="25.1" y="106.7">12</text>
<text x="77" y="102.9">4</text>
<text x="97.3" y="102.9">7</text>
<text x="103.6" y="102.1">1</text>
<text x="110.7" y="103.6" transform="rotate(-90 110.7 103.6)">2</text>
<text x="113.8" y="102.1">3</text>
<text x="119.5" y="106.7">5</text>
<text x="131" y="104.1">6</text>
<text x="198.9" y="107.2">1</text>
<text x="206.5" y="107.2">2</text>
<text x="217.5" y="107.9">23</text>
<text x="217.5" y="105.4">26</text>
<text x="240.3" y="107.9">10</text>
<text x="240.3" y="105.4">11</text>
<text x="240.3" y="102.9">12</text>
<text x="25.1" y="109.2">13</text>
<text x="25.1" y="111.8">14</text>
<text x="87.4" y="108.7" transform="rotate(-90 87.4 108.7)">8</text>
<text x="240.8" y="113">8</text>
<text x="240.8" y="110.5">9</text>
<text x="25.1" y="114.3">15</text>
<text x="25.1" y="116.8">16</text>
<text x="25.1" y="119.4">17</text>
<text x="217.5" y="115.6">39</text>
<text x="240.8" y="118.1">6</text>
<text x="240.8" y="115.6">7</text>
<text x="25.1" y="121.9">18</text>
<text x="25.1" y="124.5">19</text>
<text x="78.5" y="121.4" transform="rotate(-90 78.5 121.4)">8</text>
<text x="25.1" y="127">20</text>
<text x="25.1" y="129.5">21</text>
<text x="71.9" y="127">1</text>
<text x="84.6" y="127">5</text>
<text x="98" y="130.3" transform="rotate(-90 98 130.3)">1</text>
<text x="128" y="129" transform="rotate(-90 128 129)">4</text>
<text x="25.1" y="132.1">22</text>
<text x="25.1" y="134.6">23</text>
<text x="25.1" y="137.2">24</text>
<text x="78.5" y="134.1" transform="rotate(-90 78.5 134.1)">4</text>
<text x="98.6" y="136.4">2</text>
<text x="121.4" y="132.1">2</text>
<text x="121.4" y="134.6">3</text>
<text x="134.1" y="132.1">5</text>
<text x="134.1" y="137.2">6</text>
<text x="231.3" y="137.2">1</text>
<text x="240.2" y="137.2">2</text>
<text x="25.1" y="139.7">25</text>
<text x="25.1" y="142.2">26</text>
<text x="98" y="140.4" transform="rotate(-90 98 140.4)">3</text>
<text x="128" y="141.7" transform="rotate(-90 128 141.7)">1</text>
<text x="167.9" y="139.2" transform="rotate(-90 167.9 139.2)">1</text>
<text x="231.3" y="139.7">3</text>
<text x="231.3" y="142.2">5</text>
<text x="240.2" y="139.7">4</text>
<text x="240.2" y="142.2">6</text>
<text x="25.1" y="144.8">27</text>
<text x="25.1" y="147.3">28</text>
<text x="25.1" y="149.9">29</text>
<text x="167.9" y="149.3" transform="rotate(-90 167.9 149.3)">3</text>
<text x="168.4" y="145.3">2</text>
<text x="230.8" y="149.9">11</text>
<text x="231.3" y="144.8">7</text>
<text x="231.3" y="147.3">9</text>
<text x="239.7" y="147.3">10</text>
<text x="239.7" y="149.9">12</text>
<text x="240.2" y="144.8">8</text>
<text x="25.1" y="152.4">30</text>
<text x="25.1" y="154.9">31</text>
<text x="230.8" y="152.4">13</text>
<text x="230.8" y="154.9">15</text>
<text x="239.7" y="152.4">14</text>
<text x="239.7" y="154.9">16</text>
<text x="25.1" y="157.5">32</text>
<text x="25.1" y="160">33</text>
<text x="230.8" y="157.5">17</text>
<text x="239.7" y="157.5">18</text>
<text x="25.1" y="162.6">34</text>
<text x="25.1" y="165.1">35</text>
<text x="25.1" y="167.6">36</text>
<text x="25.1" y="170.2">37</text>
<text x="25.1" y="172.7">38</text>
<text x="120.9" y="174">11</text>
<text x="120.9" y="171.4">12</text>
<text x="128" y="168.9" transform="rotate(-90 128 168.9)">10</text>
<text x="134.1" y="171.4">9</text>
<text x="25.1" y="175.3">39</text>
<text x="134.1" y="176.5">8</text>
<text x="82.8" y="181.6">14</text>
<text x="101.1" y="181.6">7</text>
<text x="128" y="181.6" transform="rotate(-90 128 181.6)">13</text>
</g>
<g font-size="1.8" fill="#0f0f0f">
<text x="38.1" y="27.9">A4</text>
<text x="143.5" y="35.5">~{CS}</text>
<text x="88.9" y="43.2">A2</text>
<text x="69.8" y="87.6">A1</text>
<text x="69.8" y="97.8">M1</text>
<text x="212.1" y="102.9">YMCLK22</text>
<text x="229.6" y="122.7" transform="rotate(-90 229.6 122.7)">1</text>
<text x="171.5" y="143.5">YMCLK</text>
</g>
<text font-size="1.8" fill="#009600" x="35.7" y="124.1">PWR_FLAG</text>
<text font-size="1.8" fill="#000084" x="250.2" y="129.5">{IOA[0..7] IOB[0..7]}</text>
</svg>
